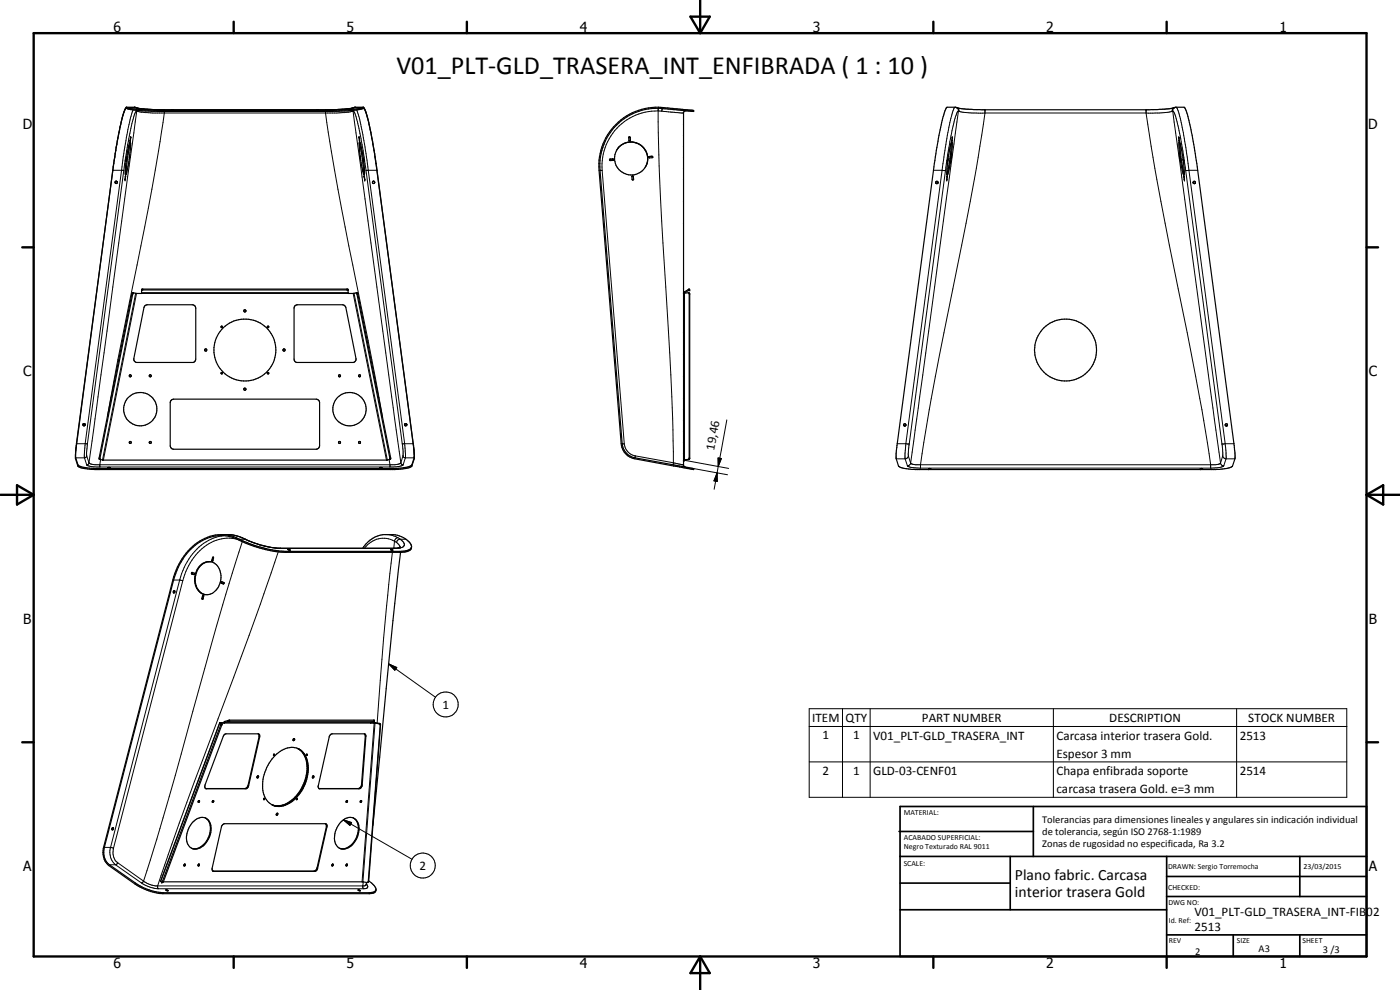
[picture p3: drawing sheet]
<svg xmlns="http://www.w3.org/2000/svg" width="420mm" height="297mm" viewBox="0 0 420 297" stroke-linecap="round" stroke-linejoin="round" font-family="sans-serif">
<g fill="none" stroke="#000" stroke-width=".35">
<path d="M35.9 38.8l-1.3 7.3M36 38.2l1.2-4.5a.96 .96 0 0 1 .9-1.1l3.2 .5 6.1 .3h52.2l6.1-.3 2.8-.4a.6 .6 0 0 1 .7-.2 .6 .6 0 0 1 .3 .6l1.4 5.1M38 32.2h.1M51.4 33h.7zM94.9 33h.7zM109 32.2l-.8 .3-2.2 .3-6.5 .3h-52.1l-5.7-.2-3.7-.7M111.1 39l-.9-4.2-1.1-2.6h-2.6l-3.2 .6-4.5 .1h-50.6l-4.5-.1-3.2-.6h-2.6l-.5 .9-.8 2.2-1.2 6.2M111.1 38.8l.5 2.7M111.3 39.6l.5 2.8M205.9 33.2l-1.7-.1a42.7 42.7 0 0 0-10.5-.2 17.1 17.1 0 0 0-13.6 18.2l6.6 82a4.7 4.7 0 0 0 3.9 4.3l15.1 2.7M205.9 33.2l2.3 .2v-.3l-3.7-.3a53.7 53.7 0 0 0-9.9-.4 17.5 17.5 0 0 0-14.8 18.7l6.6 82a5 5 0 0 0 4.1 4.6l17.7 3.2v-.3l-2.6-.5M205.9 33.2l-.6 .2-.2 .3v106l.4 .4"/>
<path d="M284 32.3l2.8-.1 1.9 .4 5.8 .3h50.6l5.7-.3 2-.4h2.5l.3 .2a86.7 86.7 0 0 1 3.7 17.7l11.1 83.6 .3 3.6-.8 2.5a7 7 0 0 1-4.6 1h-92.2a6.6 6.6 0 0 1-3.4-1 9.4 9.4 0 0 1-.6-5.6l11.3-85.1 1.1-6.7a42.8 42.8 0 0 1 2.5-10.1zM33.9 51.1l-11.1 83.6a6.9 6.9 0 0 0 .8 5.3l1.7 .6 3.2 .3h89.9l3.7-.4 1.5-.6a5.6 5.6 0 0 0 .7-3.8l-11.2-85M33.9 51.1l-11.2 84.8M34.1 49.1l-.2 2M34.2 49.1l-.2 1M34.3 48l-.2 1.1M34.4 47.1l-.2 2M34.7 54.4l-.2 .3 .4 .4 .3-.2-.2-.5M34.7 54.4h.3M35.2 42.2l-.8 4.9M37.5 54h.1M37.7 53l-.2 1"/>
<path d="M37.7 52.8v.2M37.8 47.8l-.1 .4zM38.9 47.4h.1M38.9 47.2v.1M38.9 47v.4M38.9 46.9v.1M38.9 47.3h.1M38.9 46.9v.5M39.1 42.6h.1M39.1 42.6l-.5 1.4-.7 4M39.1 42.6l-.2 4.3a17.8 17.8 0 0 1-1.2 5.6l-.1-2 .3-2.5M39.1 42.2l.1-1.1-.1 1.1"/>
<path d="M39.2 42.9l-1 5.1-.3 4.2M107.7 41.1l.1 .1M107.8 41.1l.1 1.1M107.8 41.1h-.1M107.8 41.2l.1 1.1M107.8 42.9l.1-.2a.92 .92 0 0 1 .5 1.1l.4 2.3a21.5 21.5 0 0 1 .5 6.4l-.2-.3M107.8 42.9l.9 4.6 .4 4.7M107.8 42.9a39.4 39.4 0 0 0 1.3 9.3M108 46.9l.1 .5zM108.1 46.9v.1M109.1 47.7h.1M109.1 47.8l.2 .4z"/>
<path d="M109.3 53l.2 1zM109.3 52.9v.1M111.8 42.2l1.2 7.9M111.9 43.2l1.2 7.9 11.2 84.1M112 54.4h.3M112 54.4l-.2 .5a.35 .35 0 0 0 .6 .1 .35 .35 0 0 0-.1-.6M183 47.8h.1M183 47.8v.1M183.9 47.7l-.9 .1M184 47.7v.4l-.9 .1-.1-.4M184 47.8h-.9M184 47.8l.1 .2"/>
<path d="M185.1 45a5 5 0 0 1 6.4-1.9 5 5 0 0 1 2.6 6.1M188.8 41.1l.3 .2v.9M188.8 41.1h.1M188.9 41.1l.2 .2-.1 1-.2-.1v-1.1M189.3 42.6a5 5 0 0 0-4.2 7.5 5 5 0 0 0 8.6-.1M189.6 53l.2 1 .3-.2M189.6 42.6a5.1 5.1 0 0 1 4.5 3.4M189.6 53h.5M189.7 52.9l-.1 .1M189.8 52.8h.2M190 53l.1 .8M190.1 53v.8"/>
<path d="M190.1 53.8v.1M194 49.5l-.3 .7M194.2 46.3l.1 2.2-.4 1.2M194.7 47l.1 .4 1.1-.2M194.9 46.9h.8l.2 .3M194.9 46.9l-.2 .1M194.9 47l-.2 .1M195.7 46.9l-.8 .1M195.8 47l.1 .2M280.8 54.9l.1-.4 .4-.1 .2 .2-.1 .4M280.8 54.9l.2 .1M280.8 54.9l.2 .2"/>
<path d="M281 55l.2 .1M281.4 55l-.4 .1M281.4 55l-.1 .1M284.1 53.8v.2M284.3 52.5h.1M284.3 52.8l-.2 1.1M284.3 53l-.2 .8M284.4 47.8l-.1 .5zM284.4 48h-.1M285.4 42.9l-.4 5.2-.8 4.1M285.6 46.9l-.2 .5zM285.7 42.6a35.6 35.6 0 0 1-1.3 9.7l-.1 .2-.1-1.5 .4-3.5 .5-3.4z"/>
<path d="M285.8 41.1l-.1 1.2 .1-1.1M353.8 41.1l.1 1.2zM353.9 42.6h.1M353.9 42.6l.7 2.5a27.2 27.2 0 0 1 .7 7.4l-.5-1.4-.7-3.9-.3-3.4zM354 46.9l.1 .5zM354.1 42.9l.3 4.1 1 5.2M355.1 47.8h.1M355.1 47.8l.1 .5zM355.3 52.8l.2 1.2zM358.2 55l-.2-.3 .3-.3 .4 .1v.5M358.2 55h.5M39.8 87.8h.1"/>
<path d="M39.8 87.8l-.2 .4-9.9 49.2 .1 .4 .3 .1M39.9 87.8l.2 .1M40.1 87.9l2.4 .2v-1.2l.2-.2h61.6l.2 1.4 1.7-.1M40.1 87.9l-.3 .4-9.8 49.5M42.5 87.1h62M43.4 91.9l.8-.5h13.5l.8 .4 .2 .7v15.2l-.3 .8-.4 .3h-17.1l-.6-.4-.1-.8zM66.4 98l.3-.1v.3l-.3 .1zM80.3 98l.2-.1 .2 .2-.4 .2zM80.5 97.9h.1M88.6 91.7l.6-.3h13.6l.6 .3 .4 .5 3 15.4-.2 .8-.5 .4h-17.1l-.4-.3-.3-.8v-15.2zM106.2 88h.1M106.9 87.9h.1"/>
<path d="M106.9 87.9l-.7 .1M106.9 87.9l10.1 49.6-.1 .4M107.1 87.8h.1M107.1 87.8l-.2 .1M107.2 87.8l10.1 49.6-.1 .4-.3 .1M205.1 87.9l1.7-1.2 .2 .3-1.6 .9M205.4 88h-.3M206.6 87.8l-1.2 .2M206.6 87.8l.4 .3v49.5l-.3 .3-1.6 .1 1.4-.2 .3-.3v-49.4zM61.4 104.9l.5-.2 .1 .5-.4 .1zM66.4 111.8h.3v.3h-.3zM80.5 111.8l-.3 .2 .3 .2"/>
<path d="M80.5 111.8h.1M80.6 111.8v.3M80.6 112.1l-.1 .1M85.1 104.7l.4 .1-.1 .5-.4-.1zM101.7 112.5l.5 .1-.2 .5-.4-.2zM107.7 112.5l.3-.1 .2 .4a.3 .3 0 0 1-.5 .2 .3 .3 0 0 1 0-.5zM22.7 136.1l-.1 .4M25 127.2l-.1 .3M25 127.2l-.1 .1M25 127.2h.5M25.5 127.2l.1 .1M25.6 127.3a.35 .35 0 0 1-.3 .5 .35 .35 0 0 1-.4-.4"/>
<path d="M25.6 127.3v.2M29.7 137.7h.1M30 137.8l.1 .1M30 137.8h.1M30.1 137.9l.7 .1h85.4l.7-.1M38.9 132.5a.31 .31 0 0 1 .4 .1 .31 .31 0 0 1-.1 .4 .31 .31 0 0 1-.4-.1zM51.3 120.1l.8-.3h43l.6 .3 .2 .7v13.2l-.4 .5-.6 .3-43-.1-.6-.3-.2-.6v-13zM101.7 132.5h.4l.1 .4a.31 .31 0 0 1-.5 .1 .31 .31 0 0 1 0-.5zM107.7 132.5h.4v.5h-.4zM121.4 127.3a.35 .35 0 0 0 .3 .5 .35 .35 0 0 0 .4-.4M121.4 127.3v.2M122 127.2l-.6 .1"/>
<path d="M122 127.2l.1 .3M124.2 135.5l.1 1.9-.8 2.2-1.5 .6-3.6 .4h-89.8l-3.6-.4-1.2-.4-.4-.3-.7-2.3M271.4 127.8h.3M271.4 127.8l-.2-.3 .3-.4 .4 .2-.2 .5M271.4 127.8h.2M271.8 127.7l-.2 .1M367.7 127.6l.2-.4h.3l.2 .1-.2 .5M367.7 127.6l.2 .2M367.9 127.8h.3M32.4 140.3h-.1M32.4 140.3h.7M33.1 140.3h.1"/>
<path d="M113.9 140.3h.7M113.9 140.3h.1M114.6 140.3h.1M278.7 140.6h.6M278.7 140.6h.1M279.3 140.6h.1M360.2 140.6h.7M360.2 140.6h.1M360.9 140.6h.1M52.1 177.3h.4v.4l-.3 .2zM52.2 177.2l-.1 .6M57.5 172.2l.2-.5 .6 .3-.1 .4"/>
<path d="M57.5 172.2h.1M57.6 172.2l.6 .2M57.8 171.8l-.1 .4 .5 .2M61.1 178.7l-.2 1M61.1 178.7l-.3 .1-.2 .9h.3M63 168.5a4.4 4.4 0 0 0-4.4 3.9 4.5 4.5 0 0 0 3.3 6 5 5 0 0 0 4.4-5.2 4 4 0 0 0-3.8-4.6 5.5 5.5 0 0 0-3.2 8l.8 1.1 1.5 .7M63.8 168.3h.1M63.9 168.3h-.1M64 167.2l-.2 1.1M64.1 167.3l-.2 1M64.1 167.3l-.2-.1-.3 .9 .2 .2M66.4 174.7l.2-.2 .7 .5-.2 .2-.6-.2z"/>
<path d="M66.7 174.6l-.1 .4 .5 .2M67 160.4a24.4 24.4 0 0 1 7.3 2.5l6.1 1.9 3.6 .6h36.3a3 3 0 0 0 3.2-1.3l-.2-.7-.5-.7a7.2 7.2 0 0 0-4.7-2.3h-2.8a8.5 8.5 0 0 0-6.4 4.1M86.4 164.9l.7 .2zM117.3 164.8l.6 .3zM120.1 164.2l-1.1 .3h-35.7l-4.3-.8-3.2-1a26 26 0 0 0-7.1-2.3 13.4 13.4 0 0 0-9.5 2.4 19.7 19.7 0 0 0-7.1 10.2l-21 81.2a5.5 5.5 0 0 0 1.6 5.5l8.8 6.2 3.7 1.6 2.8 .6h62.9l1.4-.3 .5-.5v-.4M120.1 164.2h.1M120.2 165.7l-2.3 20.5-6 61.4M123.5 164.1a2.05 2.05 0 0 1-2.5 1.6h-35.6a34.4 34.4 0 0 1-8.9-1.7l-3.1-1.2a12.5 12.5 0 0 0-11.1-1.3 17.7 17.7 0 0 0-10.2 12.5l-20.8 80.3a4.8 4.8 0 0 0 1.5 5.2l9.8 6.6 3.3 1.3 2.6 .4h62.7a1.29 1.29 0 0 0 1.6-1.2l-.4-.8-1.8-1.5M65.9 216.8h1.3M65.9 216.8l-17.7 47.7 .3 .2M66 216.8l.6 .4-.1 .4-17.4 46.9-.3 .3-.3-.1M66.1 216.8l.2 .2"/>
<path d="M66.2 217h.1M66.3 217l-17.8 47.7M66.3 217h1.1M67.2 216.8l.2 .2M111.2 216.8l2.7 .2 .3 .5-3.7 47.1M111.3 216.8l-.1 .2h1.1M112.1 216.8l.2 .2M112.3 216.1h-43.5l-1.4 .4-.2 .3M112.3 216.1h.1M112.3 216.1v.3M112.3 217l1.6 .2 .2 .4-3.6 47M112.3 216.4h-43.7l-1.2 .6"/>
<path d="M112.3 216.4l-1 .4M77.2 233.3v.1M77.2 233.4h.1M77.4 232.8l-.3 .5M77.4 232.8l-.2 .5M77.4 232.8a.32 .32 0 0 1 .2 .3 .32 .32 0 0 1-.3 .3M77.5 220.2l.3 .8-3.3 14.6-.3 .6-.7 .4h-11.8M77.6 220.2h-9.8l-.5 .2-5.8 15.1v.6l.2 .5M77.6 220.2l.3 .3v.6l-3.5 15.2-.5 .3h-12.2M79.2 239.6l.2 .1-.1 .2zM79.2 239.5l-.1 .3M82.1 226.6l.1 .1"/>
<path d="M82.2 226.7h.1M82.2 226.3l-.1 .3M82.2 226.3h.1M82.2 226.3l.2 .1-.2 .3M88.1 221.7h.3l-.3 .5-.1-.1zM88.2 221.6l-.2 .5M88.9 239.8l.3-.3-.2 .4M88.9 239.8l.1 .1M89 239.9h.1M89.1 239.5l-.2 .3M89.3 224.5l1.3 1M89.4 224.6l1.3 .8"/>
<path d="M89.4 224.6a6.6 6.6 0 0 0-7.3 2.6 11.6 11.6 0 0 0-2.4 12.3 5 5 0 0 0 7.5 1.3 12 12 0 0 0 4.4-14.1l-.9-1.3M90.1 225.1a8.4 8.4 0 0 1 1.4 9 10.8 10.8 0 0 1-7.3 7.6l-1 .1M90.6 225.5a9.4 9.4 0 0 1 .4 10.4 10.2 10.2 0 0 1-6.7 5.9l-1.1 .1M92 226.3l-.1 .3M92.1 226.3h.1M92.1 226.3l-.2 .3M92.1 226.3v.4l-.2-.1M93.8 233l.3-.2 .1 .2-.3 .4zM94 232.8l-.2 .5M109.4 220.2l.2 .7-1.1 14.7-.5 .8-.5 .2h-11.8M109.4 220.2l.4 .7-1.1 14.6-.3 .8-.5 .3h-12.2M109.4 220.2h-9.7l-.6 .3-.3 .4-3.3 15 .2 .7"/>
<path d="M33.8 248.3v.5l-.2 .1M55.4 259.2l.2 .5-.4 .1M55.4 259.2l-.2 .5M55.4 259.2l-.2 .6M57.9 246.7a2.97 2.97 0 0 1 5-.2 6.2 6.2 0 0 1-4 8.3 3.1 3.1 0 0 1-2.9-4.3 7.4 7.4 0 0 1 1.9-3.8zM59.6 259.2l-.1 .5M59.6 259.2l.2 .3-.3 .3zM59.7 240.2l-.2 .5M59.8 240.3h-.3v.4M59.8 240.3h.1M59.9 240.3l-.1 .4h-.3M61.6 245.4a4.6 4.6 0 0 1 .9 5.9 4.5 4.5 0 0 1-5 3.2"/>
<path d="M63.8 240.3h.4l-.3 .4-.2-.1zM63.9 240.2l-.2 .5M81.6 241.5l1.6 .3M81.7 241.6l1.5 .3M83.1 244l.3 .2-.4 .4-.1-.2zM83.2 244l-.3 .5M97.7 247.2l.2 .8-2.7 12.4-.3 .6-.5 .4h-30.5M97.8 247.2h-30.6l-.7 .7-2.8 12.6 .2 .9M97.8 247.2l.3 .3v.6l-2.8 12.6-.5 .7h-30.9M99.6 259.4l.2-.2a.25 .25 0 0 1 .2 .4 .25 .25 0 0 1-.4 .1zM99.8 259.2l-.2 .5M102.3 246.7a2.97 2.97 0 0 1 5-.2 6.2 6.2 0 0 1-4 8.3 3.1 3.1 0 0 1-2.9-4.3l.7-2z"/>
<path d="M104 259.2l.3 .3-.4 .3zM104 259.2l-.2 .5M104.1 240.2l-.2 .5M106 245.4a4.1 4.1 0 0 1 1.3 4.9 5 5 0 0 1-5 4.3l-.4-.1M108.4 240.2l-.2 .5M108.4 240.2a.28 .28 0 0 1 .1 .4 .28 .28 0 0 1-.3 .1M108.4 240.2l-.3 .5M49 264.6h59.9l1.2 .2 .4-.2M49.8 267l.6 .3zM107.5 267l.6 .3zM109.9 265.4h.1M110 264.8l-.1 .6"/>
<circle cx="73.5" cy="93.3" r=".32"/>
<circle cx="39.1" cy="112.8" r=".32"/>
<circle cx="45.1" cy="112.7" r=".31"/>
<circle cx="73.5" cy="116.8" r=".32"/>
<circle cx="73.5" cy="105" r="9.3"/>
<circle cx="319.8" cy="105" r="9.3"/>
<circle cx="42.1" cy="122.8" r="5"/>
<circle cx="45.1" cy="132.8" r=".3"/>
<circle cx="104.9" cy="122.8" r="5"/>
<circle cx="33.8" cy="248.6" r=".32"/>
<circle cx="104.1" cy="240.5" r=".26"/>
</g>
<g fill="none" stroke="#000" stroke-width=".3">
<path d="M38 32.2v.3M38.1 32.3h2.4M40 33a77 77 0 0 0-3 14l-11.4 86.1-.3 4.3M40.3 32.2h.1M40.3 32.2l.2 .1M40.3 32.2h.3M40.5 32.3h.2M40.7 32.3l2.9 .5 4.2 .1h51.4l4.1-.1 2.9-.5M40.7 32.3h.2M41.1 33.1v.2M41.1 33.3l-.4 .4a71.1 71.1 0 0 0-3.2 14.5l-.3 2.9M41.1 33.3l.1 .1"/>
<path d="M41.1 33.3l-14.4 105.6M41.2 33.1v.3M49.3 32.9h.1M49.3 33.4a566.6 566.6 0 0 1-8.2 46.1l-5.7 28.4-3.2 17M49.4 33.1v.3M97.6 33.1v.3M97.7 32.9h.1M97.7 33.4a566.6 566.6 0 0 0 8.2 46.1l4.6 22.7 4.3 22.7M105.8 33.1v.3M105.9 33.3l-1.3 .4-3.5 .2h-55.2l-3.5-.2-1.2-.3M105.9 33.1v.2M105.9 33.3l.6 .6a92.8 92.8 0 0 1 3.2 16.2l11 83.1"/>
<path d="M105.9 33.3l14.4 105.6M106.2 32.3h-.1M106.5 32.3h2.3M106.5 32.3h-.3M106.6 32.2l-.1 .1M106.6 32.2h.1M106.7 32.2h-.3M107 33a89.9 89.9 0 0 1 3.3 16.1l11.1 84 .3 4.3M109 32.2v.3M197.6 32.2v.3a478 478 0 0 0 1.4 40.4l1.6 26.4a483.5 483.5 0 0 1 1.4 40.2M198.6 33.4a16.5 16.5 0 0 0-17.9 17.7M198.6 33.4l6.5 .5"/>
<path d="M198.8 32.6l-.2 .8M286.6 32.2a7.2 7.2 0 0 0-1.4 3.9l-.9 4.5-1.6 10.5M286.9 32.2l.6 .4 .1 .7M287.2 32.3l.5 .5 .1 .6M287.6 33.3l1.2 .4 2.3 .2h4.5M287.6 33.3l-.3 .2a84.8 84.8 0 0 0-3.6 17.7M287.6 33.3l-14.3 105.6M295.6 32.9h.1M295.6 33.9h48.3M295.6 33.9a601.1 601.1 0 0 1-7 39.6l-5.3 26.4a516.4 516.4 0 0 0-7 40.6M295.6 32.9v1M343.9 32.9h.1"/>
<path d="M343.9 33.9a954.6 954.6 0 0 0 12.4 66l4.4 23a162.4 162.4 0 0 1 2.6 17.6M343.9 32.9v1M351.8 33.4l-3.9 .5h-4M351.9 33.3h.1M351.9 33.3l-.1 .1M351.9 33.3l14.4 105.6M352 33.3a19.9 19.9 0 0 1 2.2 7.5l1.6 10.4M352.3 32.3l-.4 .5-.1 .6M352.7 32.2l-.6 .4-.2 .7M353 32.2a31.5 31.5 0 0 1 2.5 10.2l1.3 8.7M33.9 51.1h3.3M37.2 51.1l-11 82.1"/>
<path d="M37.5 53.8h.1M37.6 53h.1M37.8 47.8h.1M37.9 47.7h.1M38.9 46.9h.1M39 46.9h.1M39.1 42.1h.1M39.2 41.3h.1M107.8 41.3h.1M107.9 42.1h.1M108 46.9h.1M109.1 47.8h.1"/>
<path d="M109.1 47.7h.1M109.3 53h.1M109.4 53.8h.1M109.8 51.1h3.3M180.1 51.1h.6M180.7 51.1l6.7 82.1M183.1 47.8h.1M183.9 47.7l-.1 .1M189.1 41.3h.1M189.2 42v.1M190.1 53h.1M190.1 53.8h.1"/>
<path d="M194.9 46.9v.1M195.6 46.9h.1M280.2 51.1h2.5M282.7 51.1l1 .1M282.7 51.1l-10.8 82M283.7 51.2l-10.8 82M284.1 53.8h.1M284.2 53h.1M284.3 48.3h.1M284.3 48.2h.1M285.4 47.4h.1M285.7 42.1h.1"/>
<path d="M285.8 41.3h.1M353.8 41.3h.1M353.9 42.1h.1M354 47.4h.1M354.1 47.4h.1M355.2 48.2h.1M355.2 48.3h.1M355.3 53h.1M355.4 53.8h.1M355.8 51.2l10.9 82M356.8 51.1h2.6M356.8 51.1l-1 .1"/>
<path d="M356.8 51.1l10.9 82M39.6 88.2l.2 .1M40.7 88l-9.9 50M41 88.1l-10 49.9M42.5 87.8h62M42.5 88.1h62M42.9 86.7v.3M104.1 86.7v.3M106 88.1l10 49.9M106.2 88l10 50M107.4 88.2l-.3 .1M205.4 88l.2 50"/>
<path d="M206.5 86.9l.2 .3M206.8 88.2l.2 .1M22.7 137.4h2.6M23 133.1l3.2 .1M23.4 139.5v.3M25.3 137.4l.7 2.1M26 139.5l1 .4 1.9 .2h89.2l1.9-.2 1-.4M26 136.8l-.3 .5-.4 .1M26 136.8l.7 2.1M26.2 133.2l-.2 3.6M26.7 138.9l.4 .3 1.4 .2h90l1.3-.2 .5-.3M26.7 138.9l-.1 .3-.6 .3"/>
<path d="M29.7 137.4l.3 .1M30.2 137.9l-.2 2.2M116.8 137.9l.2 2.2M117.3 137.4l-.3 .1M120.3 138.9l.1 .3 .6 .3M120.7 133.2l.2 3.6M120.9 136.8l.2 .4 .6 .2M120.9 136.8l-.6 2.1M121.7 137.4h2.6M121.7 137.4l-.7 2.1M123.6 139.5v.3M124 133.1l-3.3 .1"/>
<path d="M186.7 133.1h.1M186.8 133.1l.6 .1M187.4 133.2a4.1 4.1 0 0 0 3.3 3.6M190.7 136.8l14.4 2.6M190.7 136.8l-.1 .6M202.2 139.5v.3M205.1 139.4h.1M205.1 138l13.6 2.5M206.5 137.8l.2 .1M206.8 137.4l.2 .1M215.5 137.4l1 .2-1 2.4zM215.5 140l-1.2 6.8"/>
<path d="M218.1 126l-2.6 14M269.3 133.1h2.6M271.9 133.1l-.3 2.6a6.2 6.2 0 0 0 .7 4M271.9 133.1l1 .1M272.3 139.7l1 .5 2.6 .3h87.8l2.6-.3 1-.5M272.6 136.8l-.2 .4-.5 .5h-2.9M272.6 136.8l.7 2.1M272.9 133.2l-.3 3.6M273.3 138.9l-.3 .6-.7 .2M273.3 138.9v.1M273.3 139l1.3 .4h90.3l1.4-.4M366.3 138.9l.3 .6 .7 .2"/>
<path d="M366.3 138.9v.1M366.7 133.2l.2 3.6M366.9 136.8l.2 .4 .6 .5h2.9M366.9 136.8l-.6 2.1M367.7 133.1h2.6M367.7 133.1l-1 .1M367.7 133.1l.3 4.2-.7 2.4M29.8 140.6l-.1 .3M117.2 140.6l.1 .3M208.2 140.6l10.1 1.9M215.2 141.9l.1 2.5-1-.1zM52.1 174h2l.8 .2"/>
<path d="M54.9 174.2l-20.8 80.3M57.6 172.2l.1 .1M58.1 172.4h.1M60.6 179.5h.2M60.8 178.8h.2M63.6 168.1h.2M63.8 167.3l.2 .1M66.5 175h.1M67 175.2h.1M67.3 160.7a15.6 15.6 0 0 0-12.4 10.5l-1 2.8-20.7 80.3a4.9 4.9 0 0 0 1.5 5.2M68.1 160.4l2.3 .2 2.1 .7M70.9 161.3l-.1 .3"/>
<path d="M71.2 161.8a12.9 12.9 0 0 0-13.6 6.3l-1.8 3.3-.9 2.8M71.8 161.8h1.9M72.5 161.3l2.2 1a32.5 32.5 0 0 0 9.1 2.2h35.3a1.99 1.99 0 0 0 2.3-1.1 2.74 2.74 0 0 0-2-2.1M72.5 161.3h.2M72.7 162.5a1340.8 1340.8 0 0 0-20.1 70.2l-5.5 19.1-4 12.6M83.5 165.6l-1 3.1a1533.1 1533.1 0 0 1-24.1 65.7l-10.1 28.3-1 3.1 .2 .9M84.1 164.5h.3M85.9 165.4l-.1 .3M115.8 160.4l1.8 .2 1.8 .7M117.8 165.7l-.4 3.3a972.9 972.9 0 0 0-4.2 48M118.3 164.5h.2M118.4 162.4l.6 .4"/>
<path d="M118.4 162.4a6.8 6.8 0 0 0-9 2.1M118.4 162.4l-.2 2.1M119 162.8l.8 .7 .3 .7M119.4 161.3l-.7 .4-.3 .7M119.9 165.4v.3M121.8 161.8h-2.1l-.5 .5-.2 .5M116.7 199.3l2.4 1-.6 .8zM116.7 199.3l14 9.9M66.2 217.5l.3 .1M66.2 217l-.2-.2-17.8 47.7M66.3 217h.1M66.3 217l.3 .2"/>
<path d="M67.4 217h43.8M67.5 216.7h43.9M68.4 216.2v.3M68.9 216.1v.3M112.2 216.1v.3M112.3 217l-3.6 47.6M112.7 216.8l-3.8 47.8M113.9 217l-.2 .2M114.2 217.5l-.1 .1M242.9 212.6h161.3v26.6h-161.3zM242.9 218h161.3M252.8 212.6v26.6"/>
<path d="M261.1 212.6v26.6M316.1 212.6v26.6M371.1 212.6v26.6M61.8 236.6h.2M73.5 236.6h.2M74.5 235.6l.1 .1M77.8 221l.1 .1M95.8 236.6h.2M107.5 236.6h.2M108.5 235.5h.2M109.6 220.9h.2M242.9 228.6h161.3"/>
<path d="M31.3 254.3h2l.8 .2M32.8 259.5h1.9M34.1 254.5a4.2 4.2 0 0 0 1.2 4.4M34.7 259.5l7.7 5.4M35.3 258.9l-.6 .6M35.3 258.9l7.8 5.5M97.9 248l.2 .1M103.1 246l2.4 .8-.5 .8zM103.1 246l20.5 11.8M40.7 265l-.1 .3M42.4 264.9l2.9 1.4 2 .4h62a.78 .78 0 0 0 1-.5 .78 .78 0 0 0-.4-1M43.1 264.4l1.8 .9 1.7 .5h62.7l.6-.4"/>
<path d="M43.1 264.4l-.7 .5M48.8 264.4l.3 .1M49 267.8l-.1 .3M64 261.4l.2 .1M94.2 261.4l.2 .1M95.2 260.4l.1 .1M109 264.6l-.1 1.6 .2 .5M110.6 264.4l-.1 .1M110.8 267.8v.3"/>
<circle cx="133.8" cy="211.4" r="3.8"/>
<circle cx="126.9" cy="259.7" r="3.8"/>
</g>
<g fill="#000">
<circle cx="51.4" cy="33" r=".18"/>
<circle cx="94.9" cy="33" r=".18"/>
<circle cx="37.5" cy="54" r=".18"/>
<circle cx="37.7" cy="52.8" r=".18"/>
<circle cx="37.7" cy="48.2" r=".18"/>
<circle cx="37.8" cy="48.1" r=".18"/>
<circle cx="37.9" cy="47.7" r=".18"/>
<circle cx="39" cy="46.9" r=".18"/>
<circle cx="39.1" cy="42.3" r=".18"/>
<circle cx="39.2" cy="41.1" r=".18"/>
<circle cx="107.8" cy="41.1" r=".18"/>
<circle cx="107.9" cy="42.3" r=".18"/>
<circle cx="108" cy="46.9" r=".18"/>
<circle cx="108.1" cy="47.4" r=".18"/>
<circle cx="109.2" cy="48.1" r=".18"/>
<circle cx="109.3" cy="48.2" r=".18"/>
<circle cx="109.3" cy="52.8" r=".18"/>
<circle cx="109.5" cy="54" r=".18"/>
<circle cx="284.1" cy="54" r=".18"/>
<circle cx="284.3" cy="52.8" r=".18"/>
<circle cx="284.4" cy="48.2" r=".18"/>
<circle cx="285.4" cy="47.4" r=".18"/>
<circle cx="285.5" cy="47.4" r=".18"/>
<circle cx="285.5" cy="47" r=".18"/>
<circle cx="285.8" cy="41.1" r=".18"/>
<circle cx="353.8" cy="41.1" r=".18"/>
<circle cx="353.9" cy="42.3" r=".18"/>
<circle cx="354" cy="47.4" r=".18"/>
<circle cx="354.1" cy="47" r=".18"/>
<circle cx="354.1" cy="47.4" r=".18"/>
<circle cx="355.2" cy="47.8" r=".18"/>
<circle cx="355.3" cy="52.8" r=".18"/>
<circle cx="355.5" cy="54" r=".18"/>
<circle cx="206.8" cy="86.7" r=".18"/>
<circle cx="207" cy="87" r=".18"/>
<circle cx="205.1" cy="138" r=".18"/>
<circle cx="205.4" cy="138" r=".18"/>
<circle cx="33.1" cy="140.3" r=".18"/>
<circle cx="113.9" cy="140.3" r=".18"/>
<circle cx="114.6" cy="140.3" r=".18"/>
<circle cx="278.7" cy="140.6" r=".18"/>
<circle cx="360.2" cy="140.6" r=".18"/>
<circle cx="120.1" cy="164.2" r=".18"/>
<circle cx="66.2" cy="216.9" r=".18"/>
<circle cx="66.6" cy="217.2" r=".18"/>
<circle cx="112.3" cy="216.4" r=".18"/>
<circle cx="48.5" cy="264.7" r=".18"/>
</g>
<g fill="none" stroke="#000" stroke-width=".71">
<path d="M10.1 9.9h400v277.1h-400zM70.1 6.5v3.4M140.1 6.5v3.4M207.2 5h5.8l-2.9 4.9zM210.1 0v9.9M280.1 6.5v3.4M350.1 6.5v3.4M6.7 74.2h3.4M410.1 74.2h3.5M.1 148.5h10M5.1 145.6l5 2.9-5 2.9zM410.1 148.5h10"/>
<path d="M410.1 148.5l5-2.9v5.8zM6.7 222.7h3.4M410.1 222.7h3.5M70.1 287v3.4M140.1 287v3.4M210.1 287v10M210.1 287l2.9 5h-5.8zM280.1 287v3.4M350.1 287v3.4"/>
</g>
<g fill="none" stroke="#000" stroke-width=".51">
<path d="M269.8 249.5h40.3M270.1 242h140v45h-140zM270.1 257h140M303.2 257v16M310.1 242v15M350.1 257v30M390.1 257v12M270.1 265h33.1M270.1 273h80M350.1 269h60M350.1 263h60M350.1 280.5h60"/>
<path d="M370.1 280.5v6.5M390.1 280.5v6.5"/>
</g>
<path d="M215.5 137.4l1 .2-1 2.4zM215.2 141.9l.1 2.5-1-.1zM116.7 199.3l2.4 1-.6 .8zM103.1 246l2.4 .8-.5 .8z" fill="#000"/>
<text font-size="7.9" x="118.9" y="22.3">V01_PLT-GLD_TRASERA_INT_ENFIBRADA ( 1 : 10 )</text>
<g font-size="4.7">
<text x="304.6" y="263.9">Plano fabric. Carcasa</text>
<text x="304.6" y="269.3">interior trasera Gold</text>
</g>
<g font-size="4.2">
<text x="34" y="9.6">6</text>
<text x="104" y="9.6">5</text>
<text x="174" y="9.6">4</text>
<text x="244" y="9.6">3</text>
<text x="314" y="9.6">2</text>
<text x="384" y="9.6">1</text>
<text x="6.8" y="38.7">D</text>
<text x="410.6" y="38.7">D</text>
<text x="7" y="112.9">C</text>
<text x="410.8" y="112.9">C</text>
<text x="7" y="187.1">B</text>
<text x="410.8" y="187.1">B</text>
<text x="7" y="261.4">A</text>
<text x="410.8" y="261.4">A</text>
<text x="34" y="290.4">6</text>
<text x="104" y="290.4">5</text>
<text x="174" y="290.4">4</text>
<text x="244" y="290.4">3</text>
<text x="314" y="290.4">2</text>
<text x="384" y="290.4">1</text>
</g>
<g font-size="3.9">
<text x="214.3" y="135.2" transform="rotate(-80 214.3 135.2)">19,46</text>
<text x="132.8" y="212.6">1</text>
<text x="243.8" y="216.6">ITEM</text>
<text x="246.9" y="221.9">1</text>
<text x="253.7" y="216.6">QTY</text>
<text x="256" y="221.9">1</text>
<text x="262.1" y="221.9">V01_PLT-GLD_TRASERA_INT</text>
<text x="276.7" y="216.6">PART NUMBER</text>
<text x="317.1" y="222">Carcasa interior trasera Gold.</text>
<text x="332.9" y="216.6">DESCRIPTION</text>
<text x="372.1" y="221.9">2513</text>
<text x="374.6" y="216.6">STOCK NUMBER</text>
<text x="317.1" y="227.3">Espesor 3 mm</text>
<text x="246.9" y="232.5">2</text>
<text x="256" y="232.5">1</text>
<text x="262.1" y="232.5">GLD-03-CENF01</text>
<text x="317.1" y="232.6">Chapa enfibrada soporte</text>
<text x="372.1" y="232.5">2514</text>
<text x="317.1" y="237.9">carcasa trasera Gold. e=3 mm</text>
<text x="125.9" y="261">2</text>
<text x="358.5" y="275">V01_PLT-GLD_TRASERA_INT-FIB02</text>
<text x="358.5" y="279.4">2513</text>
</g>
<g font-size="3.1">
<text x="312.7" y="246.8">Tolerancias para dimensiones lineales y angulares sin indicación individual</text>
<text x="312.7" y="250.4">de tolerancia, según ISO 2768-1:1989</text>
<text x="312.7" y="254">Zonas de rugosidad no especificada, Ra 3.2</text>
<text x="358.7" y="286.5">2</text>
<text x="377.7" y="285.6">A3</text>
<text x="397" y="285.9">3 /3</text>
</g>
<g font-size="2.4">
<text x="271.2" y="244.4">MATERIAL:</text>
<text x="271.3" y="252">ACABADO SUPERFICIAL:</text>
<text x="271.3" y="254.6">Negro Texturado RAL 9011</text>
<text x="271.2" y="259.7">SCALE:</text>
<text x="350.6" y="260.8">DRAWN: Sergio Torremocha</text>
<text x="391.2" y="260.6">23/03/2015</text>
<text x="350.6" y="267">CHECKED:</text>
<text x="350.6" y="271.4">DWG NO:</text>
<text x="350.8" y="276.9">Id. Ref:</text>
<text x="350.8" y="282.8">REV</text>
<text x="371.2" y="282.9">SIZE</text>
<text x="390.9" y="282.9">SHEET</text>
</g>
</svg>
